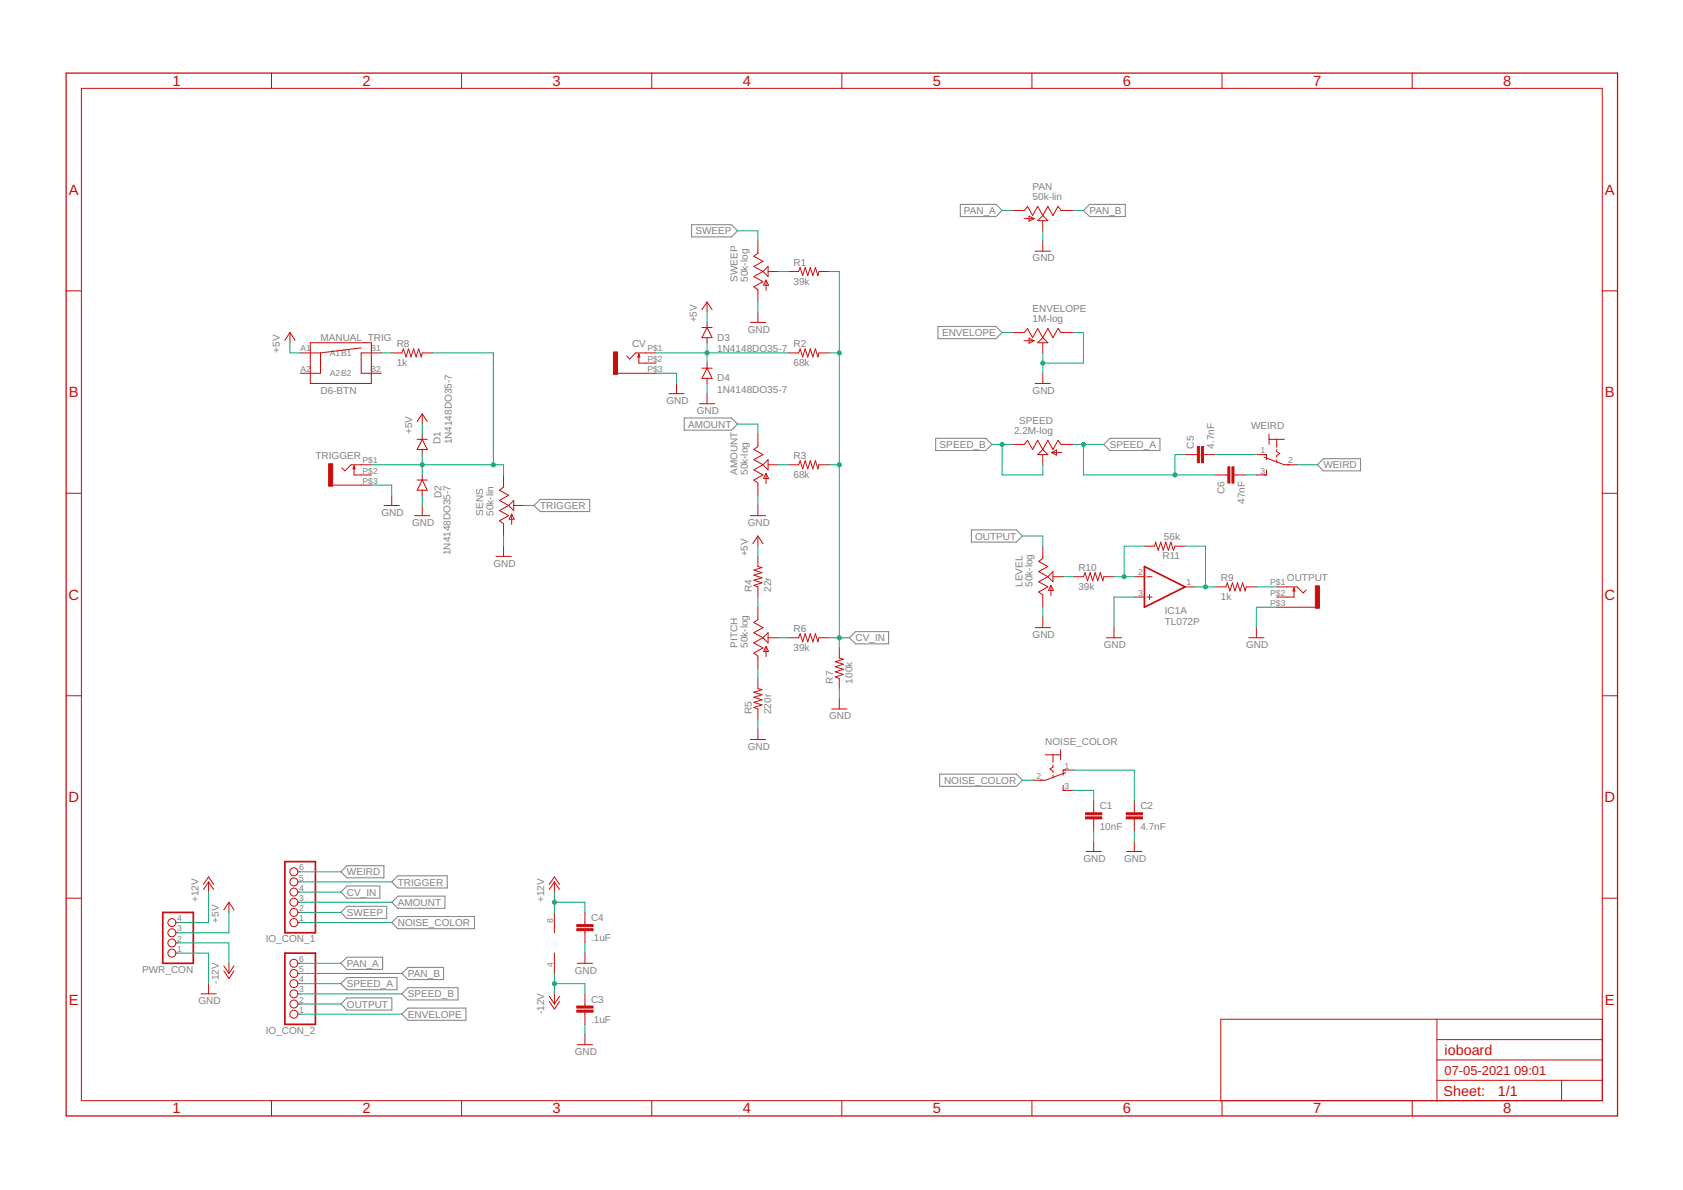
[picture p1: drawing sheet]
<svg xmlns="http://www.w3.org/2000/svg" width="420mm" height="297mm" viewBox="0 0 420 297" stroke-linecap="round" stroke-linejoin="round" font-family="sans-serif">
<g fill="none" stroke="#808080" stroke-width=".25">
<path d="M172.7 56.1h9.9l1.5 1.5-1.5 1.5h-9.9zM239.7 51h8.9l1.6 1.5-1.6 1.6h-8.9zM270.5 52.5l1.5-1.5h8.9v3.1h-8.9zM234.2 81.5h14.4l1.6 1.5-1.6 1.5h-14.4zM170.8 104.3h11.8l1.5 1.6-1.5 1.5h-11.8zM233.6 109.4h12.5l1.5 1.5-1.5 1.6h-12.5zM275.6 110.9l1.5-1.5h12.5v3.1h-12.5zM328.9 116l1.5-1.5h9.3v3h-9.3zM133.3 126.2l1.6-1.5h12.3v3h-12.3zM242.5 132.3h11.2l1.5 1.5-1.5 1.5h-11.2zM213.6 157.7h8.2v3h-8.2l-1.5-1.5zM234.6 193.2h19.1l1.5 1.6-1.5 1.5h-19.1z"/>
<path d="M85.1 217.6l1.5-1.5h9.2v3h-9.2zM85.1 222.7l1.5-1.6h8.2v3.1h-8.2zM85.1 227.8l1.5-1.6h9.9v3.1h-9.9zM97.8 230.3l1.5-1.5h19.1v3h-19.1zM97.8 220.1l1.5-1.5h12.4v3.1h-12.4zM97.8 225.2l1.5-1.5h11.8v3h-11.8zM85.1 240.5l1.5-1.6h8.9v3.1h-8.9zM85.1 250.6l1.5-1.5h11.2v3h-11.2zM85.1 245.5l1.5-1.5h12.5v3.1h-12.5zM100.3 243l1.6-1.5h8.8v3h-8.8zM100.3 253.2l1.6-1.6h14.4v3.1h-14.4zM100.3 248.1l1.6-1.6h12.4v3.1h-12.4z"/>
</g>
<g fill="none" stroke="#c90d0c" stroke-width=".25">
<path d="M67.8 18.2v3.9M115.2 18.2v3.9M162.7 18.2v3.9M210.2 18.2v3.9M257.6 18.2v3.9M305.1 18.2v3.9M352.6 18.2v3.9M20.3 22.1h379.7v252.6h-379.7zM252.7 52.5h3.1l.7-1 1.3 2.3 1.3-2.3 1.2 2.3M255.6 54.6h2.6M256.9 53.9l1.3 .7-1.3 .6zM260.3 55.1v2.5"/>
<path d="M260.3 53.8l1.3 1.3h-2.5zM267.9 52.5h-3l-.8-1-1.2 2.3-1.3-2.3-1.3 2.3M16.5 72.6h3.8M176.5 75.4v2.5M176.5 75.4l1.3 1.9M176.5 75.4l-1.3 1.9M189.2 60.2v3l-1 .8 2.3 1.2-2.3 1.3 2.3 1.3M189.2 77.9v2.6M190.5 67.8l-2.3 1.2 2.3 1.3-2.3 1.3 1 .7v3.1M191.2 69.9v2.6M191.2 69.9l.7 1.3h-1.3zM191.7 66.5v2.5l-1.2-1.2z"/>
<path d="M191.7 67.8h2.6M196.8 67.8h2.6l.3-1 .7 2 .6-2 .7 2 .6-2 .6 2 .7-2 .6 2 .2-1h2.6M258.4 62.7h3.8M260.3 60.2v2.5M400 72.6h3.8M72.4 83l1.3 1.9M72.4 83l-1.3 1.9M72.4 83v2.6M74.9 88.1h5.1M77.5 85.6h15.2v10.1h-15.2zM80 88.1v5.1h-5.1M90.2 86.8l-10.2 1.3"/>
<path d="M95.2 88.1h-5v5.1h5M97.8 88.1h2.5l.4-1 .6 2 .7-2 .6 2 .7-2 .6 2 .6-2 .7 2 .2-1h2.5M154.2 93.2h9.6M159.5 88.3v2.3h4.3M159.5 88.3l.2 .8h-.5zM163.8 88.1h-5.1l-1.5 1.5-.8-.7M167 98.3h3.8M168.9 95.7v2.6M175.2 81.7h2.6M175.2 91.9h2.6M176.5 81.7l1.3 2.6h-2.6zM176.5 80.5v1.2"/>
<path d="M176.5 84.3v1.3M176.5 90.6v1.3M176.5 94.4v1.3M176.5 98.3v2.5M176.5 91.9l1.3 2.5h-2.6zM187.3 80.5h3.8M196.8 88.1h2.6l.3-1 .7 2 .6-2 .7 2 .6-2 .6 2 .7-2 .6 2 .2-1h2.6M252.7 83h3.1l.7-1 1.3 2.3 1.3-2.3 1.2 2.3M255.6 85h2.6M256.9 84.4l1.3 .6-1.3 .7zM258.4 95.7h3.8M260.3 84.3l1.3 1.3h-2.5z"/>
<path d="M260.3 85.6v2.5M260.3 93.2v2.5M267.9 83h-3l-.8-1-1.2 2.3-1.3-2.3-1.3 2.3M88.4 116.3v2.3h4.3M88.4 116.3l.2 .7h-.5zM92.7 116h-5.1l-1.5 1.5-.8-.7M104.1 109.7h2.6M104.1 119.8h2.6M105.4 109.7l1.3 2.5h-2.6zM105.4 103.3v2.6M105.4 108.4v1.3M105.4 112.2v1.3"/>
<path d="M105.4 118.6v1.2M105.4 119.8l1.3 2.6h-2.6zM105.4 103.3l1.3 1.9M105.4 103.3l-1.3 1.9M125.7 118.6v3l-1 .8 2.3 1.2-2.3 1.3 2.3 1.3M174.6 100.8h3.8M189.2 108.4v3l-1 .8 2.3 1.3-2.3 1.2 2.3 1.3M190.5 116l-2.3 1.3 2.3 1.3-2.3 1.2 1 .8v3M190.5 116l1.2-1.3v2.6zM191.2 118.2v2.5M191.2 118.2l.7 1.2h-1.3zM191.7 116h2.6"/>
<path d="M196.8 116h2.6l.3-1 .7 2 .6-2 .7 2 .6-2 .6 2 .7-2 .6 2 .2-1h2.6M252.7 110.9h3.1l.7-1 1.3 2.3 1.3-2.3 1.2 2.3M259.1 113.5l1.2-1.3 1.3 1.3zM260.3 113.5v2.5M262.5 113h2.5M262.5 113l1.3-.7v1.3zM267.9 110.9h-3l-.8-1-1.2 2.3-1.3-2.3-1.3 2.3M295.9 113.5h3M300.4 113.5h3.1M303.5 118.6h3M308.1 118.6h3M313.6 113.5h2.6v1.2"/>
<path d="M315.6 114.1l5 1.9h3.2M316.2 117.3v1.3h-2.6M316.8 108.4v2.5M316.8 109.7h3.8M318.7 109.7v1.9M318.7 112.2v.5l.8 .5-.8 .5v.4M318.7 114.7v.7M16.5 123.1h3.8M83.1 121.1h9.6M95.9 126.2h3.8M97.8 123.6v2.6M103.5 128.7h3.8"/>
<path d="M105.4 122.4v1.2M105.4 126.2v2.5M123.8 138.9h3.8M125.7 136.3v2.6M127 126.2l-2.3 1.2 2.3 1.3-2.3 1.3 1 .7v3.1M127.7 128.3v2.6M127.7 128.3l.7 1.3h-1.3zM128.2 126.2h2.6M128.2 124.9v2.5l-1.2-1.2zM187.3 128.7h3.8M189.2 126.2v2.5M189.2 133.8v2.5"/>
<path d="M189.2 138.9v2.5l1 .3-2 .6 2 .6-2 .7 2 .6-2 .6 2 .7-2 .6 1 .4v2.5M189.2 133.8l1.3 1.9M189.2 133.8l-1.3 1.9M260.3 136.3v3.1l-1 .7 2.3 1.3-2.3 1.3 2.3 1.3M285.7 136.3h2.5l.3-1 .6 2.1 .7-2.1 .6 2.1 .6-2.1 .7 2.1 .6-2.1 .6 2.1 .4-1.1h2.6M400 123.1h3.8M189.2 151.6v3l-1 .8 2.3 1.3-2.3 1.2 2.3 1.3M190.5 159.2l-2.3 1.3 2.3 1.2-2.3 1.3 1 .8v3M190.5 159.2l1.2-1.3v2.6zM191.7 159.2h2.6M196.8 159.2h2.6l.3-1 .7 2 .6-2 .7 2 .6-2 .6 2 .7-2 .6 2 .2-1h2.6M258.4 156.7h3.8"/>
<path d="M260.3 154.1v2.6M261.6 144l-2.3 1.2 2.3 1.3-2.3 1.3 1 .7v3.1M262.4 146.1v2.6M262.4 146.1l.6 1.3h-1.3zM262.9 142.7v2.5l-1.3-1.2zM262.9 144h2.5M267.9 144h2.6l.4-1.1 .6 2.1 .6-2.1 .7 2.1 .6-2.1 .6 2.1 .7-2.1 .6 2.1 .3-1h2.5M276.2 159.2h3.8M278.1 156.7v2.5M283.2 149h2.5M283.2 144h2.5M286.3 149h1.3"/>
<path d="M286.3 144h1.3M287 148.4v1.3M295.9 146.5h2.5M303.5 146.5h2.5l.4-1 .6 2 .7-2 .6 2 .6-2 .7 2 .6-2 .7 2 .2-1h2.5M311.7 159.2h3.9M313.6 156.7v2.5M318.7 146.5h5.1l1.5 1.5 .8-.7M318.7 151.6h9.7M323 146.7v2.3h-4.3M323 146.7l.3 .8h-.5zM16.5 173.7h3.8M189.2 169.4v2.5l1 .2-2 .7 2 .6-2 .7 2 .6-2 .6 2 .7-2 .6 1 .4v2.5"/>
<path d="M191.2 161.4v2.5M191.2 161.4l.7 1.2h-1.3zM207.6 177h3.8M209.5 161.7v2.6l1 .2-2 .7 2 .6-2 .6 2 .7-2 .6 2 .6-2 .7 1 .4v2.5M209.5 174.4v2.6M400 173.7h3.8M187.3 184.6h3.8M189.2 182.1v2.5M261 188.4h3.8M262.9 188.4v1.9M262.9 190.9v.6l-.8 .5 .8 .5v.3M262.9 193.5v.6"/>
<path d="M264.8 187.1v2.6M265.4 196v1.3h2.5M266 192.8l-5 2h-3.2M267.9 192.2h-2.5v1.3M273 199.8v3.1M283.2 199.8v3.1M74.4 217.6h.5M271.1 212.5h3.8M273 204.4v3.1M273 210v2.5M281.3 212.5h3.8M283.2 204.4v3.1"/>
<path d="M283.2 210v2.5M16.5 224.2h3.8M43.9 237.9h.5M43.9 235.4h.5M43.9 232.8h.5M43.9 230.3h.5M50.8 220.8l1.3-1.9 1.2 1.9M52.1 220.1l1.2 1.9M52.1 220.1l-1.3 1.9M52.1 220.1v2.6M57.1 225.2v2.6M57.1 225.2l1.3 1.9"/>
<path d="M57.1 225.2l-1.2 1.9M74.4 230.3h.5M74.4 227.8h.5M74.4 225.2h.5M74.4 222.7h.5M74.4 220.1h.5M137.1 220.8l1.3-1.9 1.3 1.9M138.4 220.1v2.6M138.4 227.8v5M138.4 237.9v5.1M138.4 220.1l1.3 1.9M138.4 220.1l-1.3 1.9"/>
<path d="M146 227.8v3M146 232.3v3.1M146 237.9v2.6M400 224.2h3.8M50.2 248.1h3.8M52.1 245.5v2.6M55.9 241.1l1.2 1.9M55.9 242.4l1.2 1.9 1.3-1.9M57.1 240.5v2.5M58.4 241.1l-1.3 1.9M74.4 248.1h.5M74.4 240.5h.5"/>
<path d="M74.4 253.2h.5M74.4 250.6h.5M74.4 245.5h.5M74.4 243h.5M137.1 248.7l1.3 1.9M137.1 250l1.3 1.9 1.3-1.9M138.4 248.1v2.5M139.7 248.7l-1.3 1.9M144.1 240.5h3.8M146 248.1v3M146 252.6v3.1M146 258.2v2.6"/>
<path d="M358.7 254.4v20.3M358.7 259.5h41.3M400 254.4h-95.2v20.3M67.8 274.7v3.9M115.2 274.7v3.9M144.1 260.8h3.8M162.7 274.7v3.9M210.2 274.7v3.9M257.6 274.7v3.9M305.1 274.7v3.9M352.6 274.7v3.9M358.7 269.7h41.3"/>
<path d="M358.7 264.6h41.3M389.8 269.7v5"/>
<circle cx="73.4" cy="217.6" r=".99"/>
<circle cx="42.9" cy="230.3" r=".99"/>
<circle cx="42.9" cy="235.4" r=".99"/>
<circle cx="42.9" cy="237.9" r=".99"/>
<circle cx="42.9" cy="232.8" r=".99"/>
<circle cx="73.4" cy="230.3" r=".99"/>
<circle cx="73.4" cy="225.2" r=".99"/>
<circle cx="73.4" cy="220.1" r=".99"/>
<circle cx="73.4" cy="227.8" r=".99"/>
<circle cx="73.4" cy="222.7" r=".99"/>
<circle cx="73.4" cy="250.6" r=".99"/>
<circle cx="73.4" cy="245.5" r=".99"/>
<circle cx="73.4" cy="248.1" r=".99"/>
<circle cx="73.4" cy="253.2" r=".99"/>
<circle cx="73.4" cy="240.5" r=".99"/>
<circle cx="73.4" cy="243" r=".99"/>
</g>
<path d="M16.5 18.2h387.3v260.4h-387.3z" fill="none" stroke="#c90d0c" stroke-width=".32"/>
<g fill="#c90d0c" stroke="#c90d0c" stroke-width=".25">
<path d="M153.1 87.8h1.1v5.6h-1.1z"/>
<path d="M82 115.8h1.1v5.5h-1.1z"/>
<path d="M328.4 146.2h1v5.6h-1z"/>
<path d="M271 203.9h4.1v.5h-4.1z"/>
<path d="M271 202.9h4.1v.5h-4.1z"/>
<path d="M281.2 203.9h4v.5h-4z"/>
<path d="M281.2 202.9h4v.5h-4z"/>
<path d="M144 252.1h4.1v.5h-4.1z"/>
<path d="M144 251.1h4.1v.5h-4.1z"/>
<path d="M144 231.8h4.1v.5h-4.1z"/>
<path d="M144 230.8h4.1v.5h-4.1z"/>
<path d="M299.9 111.4h.5v4.1h-.5z"/>
<path d="M298.9 111.4h.5v4.1h-.5z"/>
<path d="M307.6 116.5h.5v4.1h-.5z"/>
<path d="M306.5 116.5h.5v4.1h-.5z"/>
</g>
<path d="M285.7 141.4l10.2 5.1-10.2 5.1zM71.1 215.1h7.6v17.7h-7.6zM40.6 227.8h7.7v12.7h-7.7zM71.1 237.9h7.6v17.8h-7.6z" fill="none" stroke="#c90d0c" stroke-width=".42"/>
<g fill="none" stroke="#0dab76" stroke-width=".25">
<path d="M184.1 57.6h5.1v2.6M250.2 52.5h2.5M260.3 57.6v2.6M267.9 52.5h2.6M176.5 77.9v2.6M189.2 75.4v2.5M194.3 67.8h2.5M207 67.8h2.5v93.9M72.4 85.6v2.5h2.5M95.2 88.1h2.6M107.9 88.1h15.3v27.9M163.8 93.2h5.1v2.5"/>
<path d="M163.8 88.1h33M176.5 85.6v5M176.5 95.7v2.6M207 88.1h2.5M250.2 83h2.5M260.3 88.1v5.1M267.9 83h2.6v7.6h-10.2M92.7 116h33v2.6M105.4 105.9v2.5M105.4 113.5v5.1M184.1 105.9h5.1v2.5M194.3 116h2.5"/>
<path d="M207 116h2.5M247.6 110.9h5.1M250.2 110.9v7.7h10.1v-2.6M267.9 110.9h7.7M270.5 110.9v7.7h33M295.9 113.5h-2.6v5.1M303.5 113.5h10.1M311.1 118.6h2.5M323.8 116h5.1M92.7 121.1h5.1v2.5M105.4 123.6v2.6M125.7 133.8v2.5"/>
<path d="M130.8 126.2h2.5M189.2 123.6v2.6M189.2 136.3v2.6M255.2 133.8h5.1v2.5M285.7 136.3h-5.1v7.7M295.9 136.3h5v10.2M189.2 149v2.6M194.3 159.2h2.5M207 159.2h5.1M260.3 151.6v2.5M265.4 144h2.5M278.1 144h5.1"/>
<path d="M283.2 149h-5.1v7.7M298.4 146.5h5.1M313.6 146.5h5.1M318.7 151.6h-5.1v5.1M189.2 166.8v2.6M189.2 179.5v2.6M209.5 171.9v2.5M255.2 194.8h2.6M267.9 197.3h5.1v2.5M267.9 192.2h15.3v7.6M74.9 217.6h10.2M273 207.5v2.5"/>
<path d="M283.2 207.5v2.5M44.4 237.9h7.7v7.6M44.4 235.4h12.7v5.1M52.1 222.7v7.6h-7.7M57.1 227.8v5h-12.7M74.9 222.7h10.2M74.9 227.8h10.2M74.9 230.3h22.9M74.9 220.1h22.9M74.9 225.2h22.9M138.4 225.2h7.6v2.6M138.4 222.7v5.1"/>
<path d="M146 235.4v2.5M74.9 243h25.4M74.9 240.5h10.2M74.9 253.2h25.4M74.9 250.6h10.2M74.9 245.5h10.2M74.9 248.1h25.4M138.4 245.5h7.6v2.6M138.4 243v5.1M146 255.7v2.5"/>
</g>
<g fill="#0dab76" stroke="#0dab76" stroke-width=".25">
<circle cx="260.3" cy="90.6" r=".51"/>
<circle cx="176.5" cy="88.1" r=".51"/>
<circle cx="209.5" cy="159.2" r=".51"/>
<circle cx="209.5" cy="116" r=".51"/>
<circle cx="209.5" cy="88.1" r=".51"/>
<circle cx="138.4" cy="245.5" r=".51"/>
<circle cx="138.4" cy="225.2" r=".51"/>
<circle cx="300.9" cy="146.5" r=".51"/>
<circle cx="280.6" cy="144" r=".51"/>
<circle cx="250.2" cy="110.9" r=".51"/>
<circle cx="270.5" cy="110.9" r=".51"/>
<circle cx="293.3" cy="118.6" r=".51"/>
<circle cx="105.4" cy="116" r=".51"/>
<circle cx="123.2" cy="116" r=".51"/>
</g>
<g font-size="3.7" fill="#c90d0c">
<text x="43" y="21.4">1</text>
<text x="90.5" y="21.4">2</text>
<text x="138" y="21.4">3</text>
<text x="185.4" y="21.4">4</text>
<text x="232.9" y="21.4">5</text>
<text x="280.3" y="21.4">6</text>
<text x="327.8" y="21.4">7</text>
<text x="375.3" y="21.4">8</text>
<text x="17.2" y="48.6">A</text>
<text x="400.7" y="48.6">A</text>
<text x="17.2" y="99.2">B</text>
<text x="400.7" y="99.2">B</text>
<text x="17.1" y="149.7">C</text>
<text x="400.6" y="149.7">C</text>
<text x="17.1" y="200.2">D</text>
<text x="400.6" y="200.2">D</text>
<text x="17.2" y="250.8">E</text>
<text x="400.7" y="250.8">E</text>
<text x="43" y="277.9">1</text>
<text x="90.5" y="277.9">2</text>
<text x="138" y="277.9">3</text>
<text x="185.4" y="277.9">4</text>
<text x="232.9" y="277.9">5</text>
<text x="280.3" y="277.9">6</text>
<text x="327.8" y="277.9">7</text>
<text x="375.3" y="277.9">8</text>
</g>
<g font-size="3.6" fill="#c90d0c">
<text x="360.6" y="263.3">ioboard</text>
<text x="360.4" y="273.6">Sheet:</text>
<text x="374" y="273.5">1/1</text>
</g>
<g font-size="3.2" fill="#c90d0c">
<text x="360.6" y="268.4">07-05-2021</text>
<text x="378" y="268.4">09:01</text>
</g>
<g font-size="2.5" fill="#808080">
<text x="257.8" y="47.5">PAN</text>
<text x="240.6" y="53.4">PAN_A</text>
<text x="257.8" y="50">50k-lin</text>
<text x="272" y="53.4">PAN_B</text>
<text x="173.6" y="58.5">SWEEP</text>
<text x="257.8" y="65.2">GND</text>
<text x="184.1" y="70.3" transform="rotate(-90 184.1 70.3)">SWEEP</text>
<text x="186.7" y="70.3" transform="rotate(-90 186.7 70.3)">50k-log</text>
<text x="198.1" y="71.1">39k</text>
<text x="198.1" y="66.3">R1</text>
<text x="257.8" y="77.9">ENVELOPE</text>
<text x="174" y="80.5" transform="rotate(-90 174 80.5)">+5V</text>
<text x="186.7" y="83">GND</text>
<text x="235.2" y="83.9">ENVELOPE</text>
<text x="257.8" y="80.5">1M-log</text>
<text x="69.8" y="88.1" transform="rotate(-90 69.8 88.1)">+5V</text>
<text x="80" y="85">MANUAL_TRIG</text>
<text x="99.1" y="86.6">R8</text>
<text x="157.8" y="86.6">CV</text>
<text x="179.1" y="87.9">1N4148DO35-7</text>
<text x="179.1" y="85.1">D3</text>
<text x="198.1" y="86.6">R2</text>
<text x="99.1" y="91.4">1k</text>
<text x="179.1" y="95.2">D4</text>
<text x="198.1" y="91.4">68k</text>
<text x="80" y="98.2">D6-BTN</text>
<text x="166.4" y="100.8">GND</text>
<text x="179.1" y="98">1N4148DO35-7</text>
<text x="257.8" y="98.2">GND</text>
<text x="171.8" y="106.8">AMOUNT</text>
<text x="174" y="103.3">GND</text>
<text x="254.4" y="105.9">SPEED</text>
<text x="312.3" y="107.1">WEIRD</text>
<text x="102.9" y="108.4" transform="rotate(-90 102.9 108.4)">+5V</text>
<text x="110" y="110.9" transform="rotate(-90 110 110.9)">D1</text>
<text x="112.8" y="110.9" transform="rotate(-90 112.8 110.9)">1N4148DO35-7</text>
<text x="234.6" y="111.8">SPEED_B</text>
<text x="253.1" y="108.4">2.2M-log</text>
<text x="277.1" y="111.8">SPEED_A</text>
<text x="298" y="112" transform="rotate(-90 298 112)">C5</text>
<text x="303.1" y="112" transform="rotate(-90 303.1 112)">4.7nF</text>
<text x="78.8" y="114.5">TRIGGER</text>
<text x="184.1" y="118.6" transform="rotate(-90 184.1 118.6)">AMOUNT</text>
<text x="186.7" y="118.6" transform="rotate(-90 186.7 118.6)">50k-log</text>
<text x="198.1" y="119.3">68k</text>
<text x="198.1" y="114.5">R3</text>
<text x="330.4" y="116.9">WEIRD</text>
<text x="110.2" y="124.3" transform="rotate(-90 110.2 124.3)">D2</text>
<text x="305.7" y="123.3" transform="rotate(-90 305.7 123.3)">C6</text>
<text x="310.7" y="125.8" transform="rotate(-90 310.7 125.8)">47nF</text>
<text x="95.2" y="128.7">GND</text>
<text x="102.9" y="131.3">GND</text>
<text x="120.6" y="128.7" transform="rotate(-90 120.6 128.7)">SENS</text>
<text x="123.2" y="128.7" transform="rotate(-90 123.2 128.7)">50k-lin</text>
<text x="134.9" y="127.1">TRIGGER</text>
<text x="186.7" y="131.3">GND</text>
<text x="243.5" y="134.7">OUTPUT</text>
<text x="290.6" y="134.8">56k</text>
<text x="112.5" y="138.6" transform="rotate(-90 112.5 138.6)">1N4148DO35-7</text>
<text x="123.2" y="141.4">GND</text>
<text x="186.7" y="138.9" transform="rotate(-90 186.7 138.9)">+5V</text>
<text x="269.2" y="142.5">R10</text>
<text x="290.2" y="139.6">R11</text>
<text x="187.7" y="147.8" transform="rotate(-90 187.7 147.8)">R4</text>
<text x="192.5" y="147.8" transform="rotate(-90 192.5 147.8)">22r</text>
<text x="255.2" y="146.5" transform="rotate(-90 255.2 146.5)">LEVEL</text>
<text x="257.8" y="146.5" transform="rotate(-90 257.8 146.5)">50k-log</text>
<text x="269.2" y="147.3">39k</text>
<text x="304.8" y="149.8">1k</text>
<text x="304.8" y="145">R9</text>
<text x="321.3" y="145">OUTPUT</text>
<text x="290.8" y="155.9">TL072P</text>
<text x="290.8" y="153.4">IC1A</text>
<text x="184.1" y="161.7" transform="rotate(-90 184.1 161.7)">PITCH</text>
<text x="186.7" y="161.7" transform="rotate(-90 186.7 161.7)">50k-log</text>
<text x="198.1" y="157.7">R6</text>
<text x="213.6" y="160.1">CV_IN</text>
<text x="257.8" y="159.2">GND</text>
<text x="275.6" y="161.7">GND</text>
<text x="311.1" y="161.7">GND</text>
<text x="198.1" y="162.5">39k</text>
<text x="208" y="170.6" transform="rotate(-90 208 170.6)">R7</text>
<text x="212.8" y="170.6" transform="rotate(-90 212.8 170.6)">100k</text>
<text x="187.7" y="178.2" transform="rotate(-90 187.7 178.2)">R5</text>
<text x="192.5" y="178.2" transform="rotate(-90 192.5 178.2)">220r</text>
<text x="207" y="179.5">GND</text>
<text x="261" y="185.9">NOISE_COLOR</text>
<text x="186.7" y="187.1">GND</text>
<text x="235.7" y="195.6">NOISE_COLOR</text>
<text x="274.5" y="202">C1</text>
<text x="284.7" y="202">C2</text>
<text x="274.5" y="207.1">10nF</text>
<text x="284.7" y="207.1">4.7nF</text>
<text x="270.5" y="215.1">GND</text>
<text x="280.6" y="215.1">GND</text>
<text x="86.6" y="218.5">WEIRD</text>
<text x="99.3" y="221">TRIGGER</text>
<text x="49.5" y="225.2" transform="rotate(-90 49.5 225.2)">+12V</text>
<text x="86.6" y="223.6">CV_IN</text>
<text x="99.3" y="226.1">AMOUNT</text>
<text x="135.9" y="225.2" transform="rotate(-90 135.9 225.2)">+12V</text>
<text x="54.6" y="230.3" transform="rotate(-90 54.6 230.3)">+5V</text>
<text x="86.6" y="228.7">SWEEP</text>
<text x="99.3" y="231.2">NOISE_COLOR</text>
<text x="147.6" y="229.9">C4</text>
<text x="66.4" y="235.3">IO_CON_1</text>
<text x="147.6" y="235">.1uF</text>
<text x="35.5" y="242.9">PWR_CON</text>
<text x="54.6" y="245.5" transform="rotate(-90 54.6 245.5)">-12V</text>
<text x="86.6" y="241.3">PAN_A</text>
<text x="101.8" y="243.9">PAN_B</text>
<text x="143.5" y="243">GND</text>
<text x="49.5" y="250.6">GND</text>
<text x="86.6" y="251.5">OUTPUT</text>
<text x="86.6" y="246.4">SPEED_A</text>
<text x="101.8" y="249">SPEED_B</text>
<text x="147.6" y="250.2">C3</text>
<text x="101.8" y="254">ENVELOPE</text>
<text x="135.9" y="253.2" transform="rotate(-90 135.9 253.2)">-12V</text>
<text x="147.6" y="255.3">.1uF</text>
<text x="66.4" y="258.1">IO_CON_2</text>
<text x="143.5" y="263.3">GND</text>
</g>
<g font-size="2.1" fill="#808080">
<text x="75" y="87.7">A1</text>
<text x="82.3" y="88.8">A1B1</text>
<text x="92.5" y="87.7">B1</text>
<text x="161.6" y="87.7">P$1</text>
<text x="75" y="92.8">A2</text>
<text x="82.3" y="93.9">A2B2</text>
<text x="92.5" y="92.8">B2</text>
<text x="161.6" y="92.8">P$3</text>
<text x="161.6" y="90.3">P$2</text>
<text x="314.7" y="113.1">1</text>
<text x="90.5" y="115.7">P$1</text>
<text x="90.5" y="118.2">P$2</text>
<text x="314.7" y="118.2">3</text>
<text x="321.6" y="115.7">2</text>
<text x="90.5" y="120.7">P$3</text>
<text x="284.2" y="143.6">2</text>
<text x="284.2" y="148.7">3</text>
<text x="296.2" y="146.1">1</text>
<text x="317.1" y="146.1">P$1</text>
<text x="317.1" y="148.7">P$2</text>
<text x="317.1" y="151.2">P$3</text>
<text x="265.8" y="191.9">1</text>
<text x="258.8" y="194.4">2</text>
<text x="265.8" y="196.9">3</text>
<text x="74.7" y="219.8">5</text>
<text x="74.7" y="217.2">6</text>
<text x="74.7" y="227.4">2</text>
<text x="74.7" y="224.9">3</text>
<text x="74.7" y="222.3">4</text>
<text x="44.2" y="232.5">3</text>
<text x="44.2" y="229.9">4</text>
<text x="74.7" y="229.9">1</text>
<text x="138.1" y="230.5" transform="rotate(-90 138.1 230.5)">8</text>
<text x="44.2" y="237.6">1</text>
<text x="44.2" y="235">2</text>
<text x="74.7" y="245.2">4</text>
<text x="74.7" y="242.6">5</text>
<text x="74.7" y="240.1">6</text>
<text x="138.1" y="241.4" transform="rotate(-90 138.1 241.4)">4</text>
<text x="74.7" y="250.3">2</text>
<text x="74.7" y="247.7">3</text>
<text x="74.7" y="252.8">1</text>
</g>
</svg>
